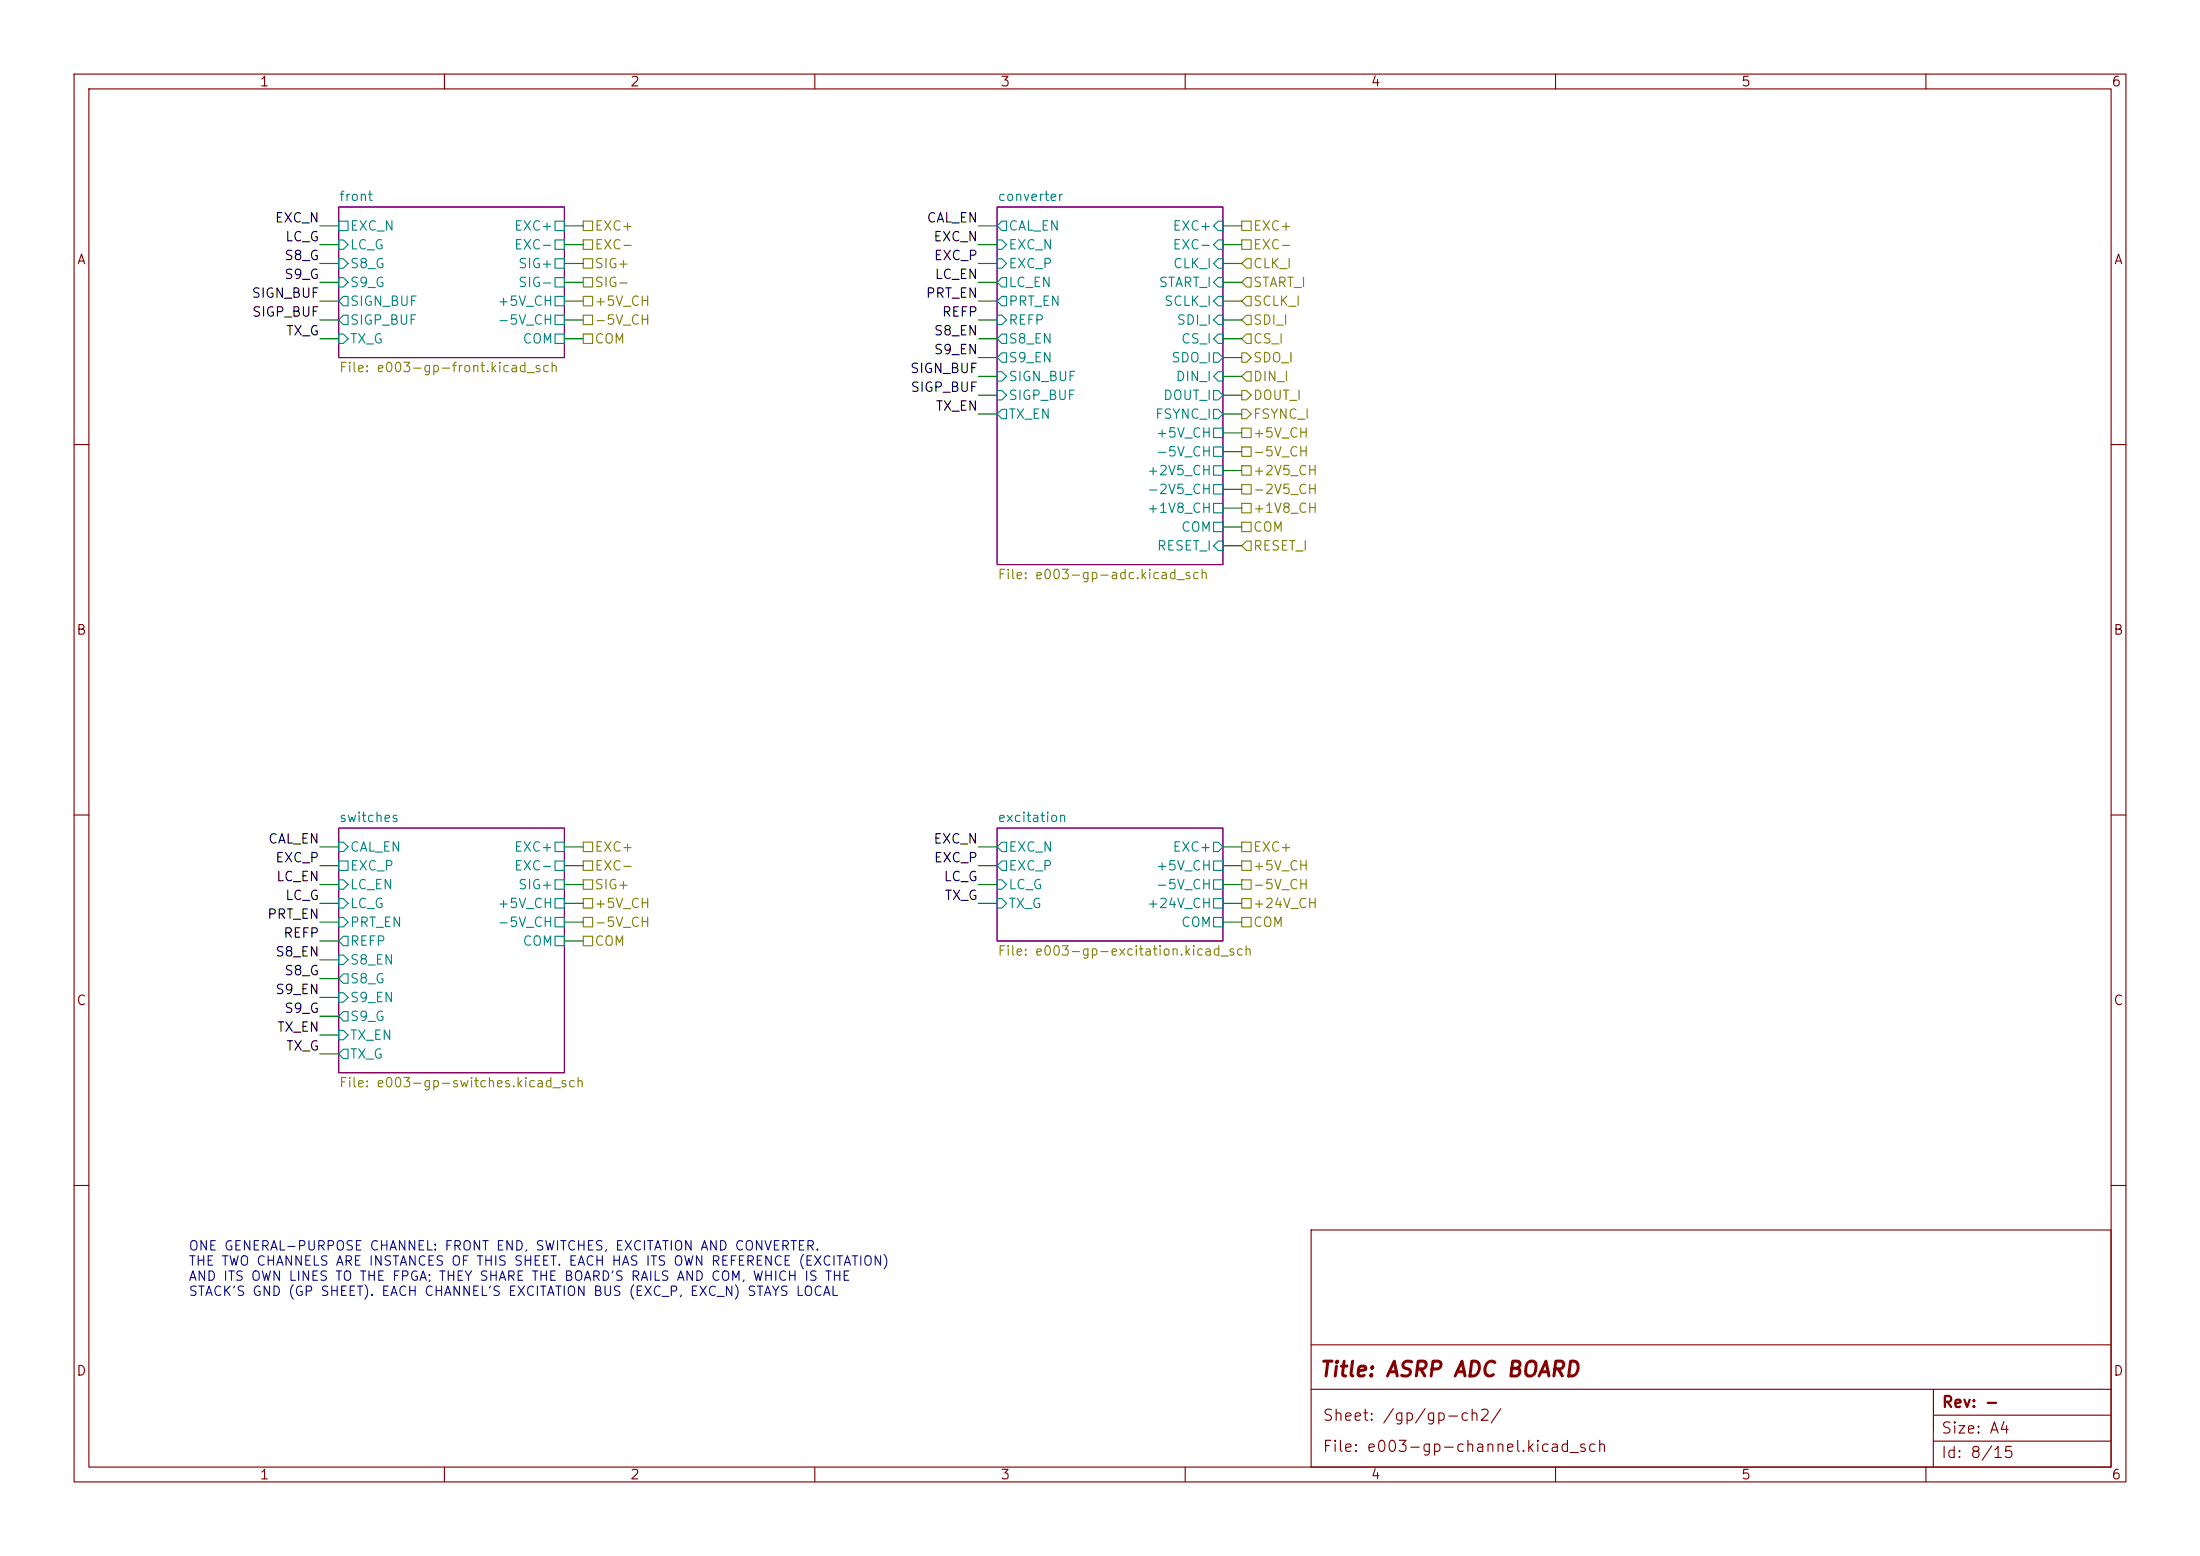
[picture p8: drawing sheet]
<svg xmlns="http://www.w3.org/2000/svg" width="297mm" height="210mm" viewBox="0 0 297 210" stroke-linecap="round" stroke-linejoin="round" font-family="sans-serif">
<g fill="none" stroke="#840000" stroke-width=".15">
<path d="M10 10h277v190h-277zM12 12h273v186h-273zM60 10v2M110 10v2M160 10v2M210 10v2M260 10v2M10 60h2M285 60h2M10 110h2M285 110h2M10 160h2"/>
<path d="M177 166h108v32h-108zM285 160h2M60 198v2M110 198v2M160 198v2M177 187.5h108M177 181.5h108M210 198v2M260 198v2M261 194.5h24M261 191h24M261 187.5v10.5"/>
</g>
<path d="M45.7 27.9h30.5v20.4h-30.5zM134.6 27.9h30.5v48.3h-30.5zM45.7 111.8h30.5v33h-30.5zM134.6 111.8h30.5v15.2h-30.5z" fill="none" stroke="#840084" stroke-width=".15"/>
<g fill="none" stroke="#008484" stroke-width=".15">
<path d="M45.7 29.8h1.3v1.3h-1.3zM45.7 32.4h.7l.6 .6-.6 .7h-.7zM45.7 34.9h.7l.6 .7-.6 .6h-.7zM45.7 37.5h.7l.6 .6-.6 .6h-.7zM74.9 29.8h1.3v1.3h-1.3zM74.9 32.4h1.3v1.3h-1.3zM74.9 34.9h1.3v1.3h-1.3zM74.9 37.5h1.3v1.2h-1.3zM134.6 30.5l.7-.7h.6v1.3h-.6zM134.6 32.4h.7l.6 .6-.6 .7h-.7zM134.6 34.9h.7l.6 .7-.6 .6h-.7zM134.6 38.1l.7-.6h.6v1.2h-.6z"/>
<path d="M164.5 29.8h.6v1.3h-.6l-.7-.6zM164.5 32.4h.6v1.3h-.6l-.7-.7zM164.5 34.9h.6v1.3h-.6l-.7-.6zM164.5 37.5h.6v1.2h-.6l-.7-.6zM45.7 45.1h.7l.6 .6-.6 .7h-.7zM46.4 40h.6v1.3h-.6l-.7-.7zM46.4 42.5h.6v1.3h-.6l-.7-.6zM74.9 40h1.3v1.3h-1.3zM74.9 42.5h1.3v1.3h-1.3zM74.9 45.1h1.3v1.3h-1.3zM134.6 40.6l.7-.6h.6v1.3h-.6zM134.6 42.5h.7l.6 .7-.6 .6h-.7z"/>
<path d="M134.6 45.7l.7-.6h.6v1.3h-.6zM134.6 48.3l.7-.7h.6v1.3h-.6zM134.6 50.2h.7l.6 .6-.6 .6h-.7zM134.6 52.7h.7l.6 .6-.6 .7h-.7zM134.6 55.9l.7-.7h.6v1.3h-.6zM163.8 47.6h.7l.6 .7-.6 .6h-.7zM163.8 52.7h.7l.6 .6-.6 .7h-.7zM163.8 55.2h.7l.6 .7-.6 .6h-.7zM163.8 57.8h1.3v1.3h-1.3zM164.5 40h.6v1.3h-.6l-.7-.7zM164.5 42.5h.6v1.3h-.6l-.7-.6zM164.5 45.1h.6v1.3h-.6l-.7-.7z"/>
<path d="M164.5 50.2h.6v1.2h-.6l-.7-.6zM163.8 60.3h1.3v1.3h-1.3zM163.8 62.9h1.3v1.2h-1.3zM163.8 65.4h1.3v1.3h-1.3zM163.8 67.9h1.3v1.3h-1.3zM163.8 70.5h1.3v1.3h-1.3zM164.5 73h.6v1.3h-.6l-.7-.6zM45.7 113.7h.7l.6 .6-.6 .6h-.7zM45.7 116.2h1.3v1.3h-1.3zM45.7 118.7h.7l.6 .7-.6 .6h-.7zM74.9 113.7h1.3v1.2h-1.3zM74.9 116.2h1.3v1.3h-1.3z"/>
<path d="M74.9 118.7h1.3v1.3h-1.3zM134.6 114.3l.7-.6h.6v1.2h-.6zM134.6 116.8l.7-.6h.6v1.3h-.6zM134.6 118.7h.7l.6 .7-.6 .6h-.7zM163.8 113.7h.7l.6 .6-.6 .6h-.7zM163.8 116.2h1.3v1.3h-1.3zM163.8 118.7h1.3v1.3h-1.3zM45.7 121.3h.7l.6 .6-.6 .7h-.7zM45.7 123.8h.7l.6 .7-.6 .6h-.7zM45.7 127l.7-.6h.6v1.2h-.6zM45.7 128.9h.7l.6 .6-.6 .7h-.7zM45.7 134h.7l.6 .6-.6 .7h-.7z"/>
<path d="M45.7 139.1h.7l.6 .6-.6 .6h-.7zM46.4 131.4h.6v1.3h-.6l-.7-.6zM46.4 136.5h.6v1.3h-.6l-.7-.6zM74.9 121.3h1.3v1.3h-1.3zM74.9 123.8h1.3v1.3h-1.3zM74.9 126.4h1.3v1.2h-1.3zM134.6 121.3h.7l.6 .6-.6 .7h-.7zM163.8 121.3h1.3v1.3h-1.3zM163.8 123.8h1.3v1.3h-1.3zM46.4 141.6h.6v1.3h-.6l-.7-.7z"/>
</g>
<g fill="none" stroke="#848400" stroke-width=".15">
<path d="M78.7 29.8h1.3v1.3h-1.3zM78.7 32.4h1.3v1.3h-1.3zM78.7 34.9h1.3v1.3h-1.3zM78.7 37.5h1.3v1.2h-1.3zM167.6 32.4h1.3v1.3h-1.3zM167.6 29.8h1.3v1.3h-1.3zM168.3 37.5h.6v1.2h-.6l-.7-.6zM168.3 34.9h.6v1.3h-.6l-.7-.6zM78.7 40h1.3v1.3h-1.3zM78.7 42.5h1.3v1.3h-1.3zM78.7 45.1h1.3v1.3h-1.3zM167.6 55.2h.7l.6 .7-.6 .6h-.7z"/>
<path d="M167.6 57.8h1.3v1.3h-1.3zM167.6 47.6h.7l.6 .7-.6 .6h-.7zM167.6 52.7h.7l.6 .6-.6 .7h-.7zM168.3 45.1h.6v1.3h-.6l-.7-.7zM168.3 42.5h.6v1.3h-.6l-.7-.6zM168.3 40h.6v1.3h-.6l-.7-.7zM168.3 50.2h.6v1.2h-.6l-.7-.6zM167.6 60.3h1.3v1.3h-1.3zM167.6 70.5h1.3v1.3h-1.3zM167.6 67.9h1.3v1.3h-1.3zM167.6 65.4h1.3v1.3h-1.3zM167.6 62.9h1.3v1.2h-1.3z"/>
<path d="M168.3 73h.6v1.3h-.6l-.7-.6zM78.7 118.7h1.3v1.3h-1.3zM78.7 116.2h1.3v1.3h-1.3zM78.7 113.7h1.3v1.2h-1.3zM167.6 118.7h1.3v1.3h-1.3zM167.6 113.7h1.3v1.2h-1.3zM167.6 116.2h1.3v1.3h-1.3zM78.7 126.4h1.3v1.2h-1.3zM78.7 123.8h1.3v1.3h-1.3zM78.7 121.3h1.3v1.3h-1.3zM167.6 121.3h1.3v1.3h-1.3zM167.6 123.8h1.3v1.3h-1.3z"/>
</g>
<g fill="none" stroke="#008400" stroke-width=".15">
<path d="M43.2 38.1h2.5M43.2 30.5h2.5M43.2 35.6h2.5M43.2 33h2.5M76.2 38.1h2.5M76.2 30.5h2.5M76.2 35.6h2.5M76.2 33h2.5M132.1 38.1h2.5M132.1 30.5h2.5M132.1 35.6h2.5M132.1 33h2.5"/>
<path d="M165.1 38.1h2.5M165.1 30.5h2.5M165.1 35.6h2.5M165.1 33h2.5M43.2 45.7h2.5M43.2 43.2h2.5M43.2 40.6h2.5M76.2 45.7h2.5M76.2 43.2h2.5M76.2 40.6h2.5M132.1 48.3h2.5M132.1 45.7h2.5"/>
<path d="M132.1 43.2h2.5M132.1 40.6h2.5M132.1 50.8h2.5M132.1 55.9h2.5M132.1 53.3h2.5M165.1 48.3h2.5M165.1 45.7h2.5M165.1 43.2h2.5M165.1 40.6h2.5M165.1 50.8h2.5M165.1 55.9h2.5M165.1 53.3h2.5"/>
<path d="M165.1 58.4h2.5M165.1 73.7h2.5M165.1 71.1h2.5M165.1 68.6h2.5M165.1 66h2.5M165.1 61h2.5M165.1 63.5h2.5M43.2 119.4h2.5M43.2 114.3h2.5M43.2 116.8h2.5M76.2 119.4h2.5M76.2 114.3h2.5"/>
<path d="M76.2 116.8h2.5M132.1 119.4h2.5M132.1 114.3h2.5M132.1 116.8h2.5M165.1 119.4h2.5M165.1 114.3h2.5M165.1 116.8h2.5M43.2 121.9h2.5M43.2 137.2h2.5M43.2 139.7h2.5M43.2 124.5h2.5M43.2 127h2.5"/>
<path d="M43.2 129.5h2.5M43.2 132.1h2.5M43.2 134.6h2.5M76.2 121.9h2.5M76.2 124.5h2.5M76.2 127h2.5M132.1 121.9h2.5M165.1 121.9h2.5M165.1 124.5h2.5M43.2 142.2h2.5"/>
</g>
<text font-size="2" fill="#840000" x="178" y="186.3">Title: ASRP ADC BOARD</text>
<g font-size="1.5" fill="#840000">
<text x="262" y="190.4">Rev: -</text>
<text x="178.5" y="196.3">File: e003-gp-channel.kicad_sch</text>
<text x="178.5" y="192.1">Sheet: /gp/gp-ch2/</text>
<text x="262" y="193.9">Size: A4</text>
<text x="262" y="197.2">Id: 8/15</text>
</g>
<g font-size="1.3" fill="#840000">
<text x="35" y="12">1</text>
<text x="85" y="12">2</text>
<text x="135" y="12">3</text>
<text x="185" y="12">4</text>
<text x="235" y="12">5</text>
<text x="285" y="12">6</text>
<text x="10.3" y="36">A</text>
<text x="285.3" y="36">A</text>
<text x="10.2" y="86">B</text>
<text x="285.2" y="86">B</text>
<text x="10.2" y="136">C</text>
<text x="285.2" y="136">C</text>
<text x="10.2" y="186">D</text>
<text x="285.2" y="186">D</text>
<text x="35" y="200">1</text>
<text x="85" y="200">2</text>
<text x="135" y="200">3</text>
<text x="185" y="200">4</text>
<text x="235" y="200">5</text>
<text x="285" y="200">6</text>
</g>
<g font-size="1.3" fill="#008484">
<text x="45.7" y="27.4">front</text>
<text x="134.6" y="27.4">converter</text>
<text x="47.2" y="31.4">EXC_N</text>
<text x="47.2" y="34">LC_G</text>
<text x="69.3" y="31.4">EXC+</text>
<text x="69.3" y="34">EXC-</text>
<text x="136.1" y="31.4">CAL_EN</text>
<text x="136.1" y="34">EXC_N</text>
<text x="158.2" y="31.4">EXC+</text>
<text x="158.2" y="34">EXC-</text>
<text x="47.2" y="36.5">S8_G</text>
<text x="47.2" y="39.1">S9_G</text>
<text x="47.2" y="41.6">SIGN_BUF</text>
<text x="67.1" y="41.6">+5V_CH</text>
<text x="69.9" y="36.5">SIG+</text>
<text x="69.9" y="39.1">SIG-</text>
<text x="136.1" y="36.5">EXC_P</text>
<text x="136.1" y="39.1">LC_EN</text>
<text x="136.1" y="41.6">PRT_EN</text>
<text x="156.3" y="39.1">START_I</text>
<text x="157.1" y="41.6">SCLK_I</text>
<text x="158.3" y="36.5">CLK_I</text>
<text x="47.2" y="44.1">SIGP_BUF</text>
<text x="47.2" y="46.7">TX_G</text>
<text x="67.1" y="44.1">-5V_CH</text>
<text x="70.5" y="46.7">COM</text>
<text x="136.1" y="44.1">REFP</text>
<text x="136.1" y="46.7">S8_EN</text>
<text x="158.8" y="44.1">SDI_I</text>
<text x="159.4" y="46.7">CS_I</text>
<text x="136.1" y="49.2">S9_EN</text>
<text x="136.1" y="51.8">SIGN_BUF</text>
<text x="158" y="49.2">SDO_I</text>
<text x="158.6" y="51.8">DIN_I</text>
<text x="136.1" y="54.3">SIGP_BUF</text>
<text x="136.1" y="56.8">TX_EN</text>
<text x="155.9" y="56.8">FSYNC_I</text>
<text x="156" y="59.4">+5V_CH</text>
<text x="156.9" y="54.3">DOUT_I</text>
<text x="154.8" y="64.5">+2V5_CH</text>
<text x="156" y="61.9">-5V_CH</text>
<text x="154.8" y="67">-2V5_CH</text>
<text x="154.8" y="69.5">+1V8_CH</text>
<text x="156.1" y="74.6">RESET_I</text>
<text x="159.4" y="72.1">COM</text>
<text x="45.7" y="111.3">switches</text>
<text x="134.6" y="111.3">excitation</text>
<text x="47.2" y="115.3">CAL_EN</text>
<text x="47.2" y="117.8">EXC_P</text>
<text x="69.3" y="115.3">EXC+</text>
<text x="69.3" y="117.8">EXC-</text>
<text x="136.1" y="115.3">EXC_N</text>
<text x="136.1" y="117.8">EXC_P</text>
<text x="156" y="117.8">+5V_CH</text>
<text x="158.2" y="115.3">EXC+</text>
<text x="47.2" y="120.3">LC_EN</text>
<text x="47.2" y="122.9">LC_G</text>
<text x="47.2" y="125.4">PRT_EN</text>
<text x="67.1" y="122.9">+5V_CH</text>
<text x="67.1" y="125.4">-5V_CH</text>
<text x="69.9" y="120.3">SIG+</text>
<text x="136.1" y="120.3">LC_G</text>
<text x="136.1" y="122.9">TX_G</text>
<text x="154.8" y="122.9">+24V_CH</text>
<text x="156" y="120.3">-5V_CH</text>
<text x="159.4" y="125.4">COM</text>
<text x="47.2" y="128">REFP</text>
<text x="47.2" y="130.5">S8_EN</text>
<text x="70.5" y="128">COM</text>
<text x="47.2" y="133">S8_G</text>
<text x="47.2" y="135.6">S9_EN</text>
<text x="47.2" y="138.1">S9_G</text>
<text x="47.2" y="140.7">TX_EN</text>
<text x="47.2" y="143.2">TX_G</text>
</g>
<g font-size="1.3">
<text x="37" y="30.4">EXC_N</text>
<text x="38.3" y="35.4">S8_G</text>
<text x="38.4" y="32.9">LC_G</text>
<text x="125" y="30.4">CAL_EN</text>
<text x="125.9" y="32.9">EXC_N</text>
<text x="126" y="35.4">EXC_P</text>
<text x="33.9" y="40.5">SIGN_BUF</text>
<text x="38.3" y="38">S9_G</text>
<text x="124.9" y="40.5">PRT_EN</text>
<text x="126.1" y="38">LC_EN</text>
<text x="33.9" y="43.1">SIGP_BUF</text>
<text x="38.5" y="45.6">TX_G</text>
<text x="126" y="45.6">S8_EN</text>
<text x="127.1" y="43.1">REFP</text>
<text x="122.8" y="50.7">SIGN_BUF</text>
<text x="122.8" y="53.2">SIGP_BUF</text>
<text x="126" y="48.1">S9_EN</text>
<text x="126.2" y="55.8">TX_EN</text>
<text x="36.1" y="114.2">CAL_EN</text>
<text x="37.1" y="116.7">EXC_P</text>
<text x="37.2" y="119.3">LC_EN</text>
<text x="125.9" y="114.2">EXC_N</text>
<text x="126" y="116.7">EXC_P</text>
<text x="127.3" y="119.3">LC_G</text>
<text x="36" y="124.3">PRT_EN</text>
<text x="38.4" y="121.8">LC_G</text>
<text x="127.4" y="121.8">TX_G</text>
<text x="37.1" y="129.4">S8_EN</text>
<text x="38.2" y="126.9">REFP</text>
<text x="38.3" y="132">S8_G</text>
<text x="37.1" y="134.5">S9_EN</text>
<text x="38.3" y="137">S9_G</text>
<text x="37.3" y="139.6">TX_EN</text>
<text x="38.5" y="142.1">TX_G</text>
</g>
<g font-size="1.3" fill="#848400">
<text x="80.2" y="31.4">EXC+</text>
<text x="80.2" y="34">EXC-</text>
<text x="169.1" y="34">EXC-</text>
<text x="169.1" y="31.4">EXC+</text>
<text x="80.2" y="36.5">SIG+</text>
<text x="80.2" y="39.1">SIG-</text>
<text x="80.2" y="41.6">+5V_CH</text>
<text x="169.1" y="41.6">SCLK_I</text>
<text x="169.1" y="39.1">START_I</text>
<text x="169.1" y="36.5">CLK_I</text>
<text x="80.2" y="44.1">-5V_CH</text>
<text x="80.2" y="46.7">COM</text>
<text x="169.1" y="46.7">CS_I</text>
<text x="169.1" y="44.1">SDI_I</text>
<text x="45.7" y="50.6">File: e003-gp-front.kicad_sch</text>
<text x="169.1" y="49.2">SDO_I</text>
<text x="169.1" y="51.8">DIN_I</text>
<text x="169.1" y="56.8">FSYNC_I</text>
<text x="169.1" y="59.4">+5V_CH</text>
<text x="169.1" y="54.3">DOUT_I</text>
<text x="169.1" y="61.9">-5V_CH</text>
<text x="169.1" y="64.5">+2V5_CH</text>
<text x="169.1" y="69.5">+1V8_CH</text>
<text x="169.1" y="67">-2V5_CH</text>
<text x="169.1" y="74.6">RESET_I</text>
<text x="169.1" y="72.1">COM</text>
<text x="134.6" y="78.5">File: e003-gp-adc.kicad_sch</text>
<text x="80.2" y="117.8">EXC-</text>
<text x="80.2" y="115.3">EXC+</text>
<text x="169.1" y="115.3">EXC+</text>
<text x="169.1" y="117.8">+5V_CH</text>
<text x="80.2" y="125.4">-5V_CH</text>
<text x="80.2" y="122.9">+5V_CH</text>
<text x="80.2" y="120.3">SIG+</text>
<text x="169.1" y="122.9">+24V_CH</text>
<text x="169.1" y="125.4">COM</text>
<text x="169.1" y="120.3">-5V_CH</text>
<text x="80.2" y="128">COM</text>
<text x="134.6" y="129.3">File: e003-gp-excitation.kicad_sch</text>
<text x="45.7" y="147.1">File: e003-gp-switches.kicad_sch</text>
</g>
<g font-size="1.3" fill="#0000c2">
<text x="25.4" y="169.1">ONE GENERAL-PURPOSE CHANNEL: FRONT END, SWITCHES, EXCITATION AND CONVERTER.</text>
<text x="25.4" y="171.1">THE TWO CHANNELS ARE INSTANCES OF THIS SHEET. EACH HAS ITS OWN REFERENCE (EXCITATION)</text>
<text x="25.4" y="173.2">AND ITS OWN LINES TO THE FPGA; THEY SHARE THE BOARD'S RAILS AND COM, WHICH IS THE</text>
<text x="25.4" y="175.2">STACK'S GND (GP SHEET). EACH CHANNEL'S EXCITATION BUS (EXC_P, EXC_N) STAYS LOCAL</text>
</g>
</svg>
